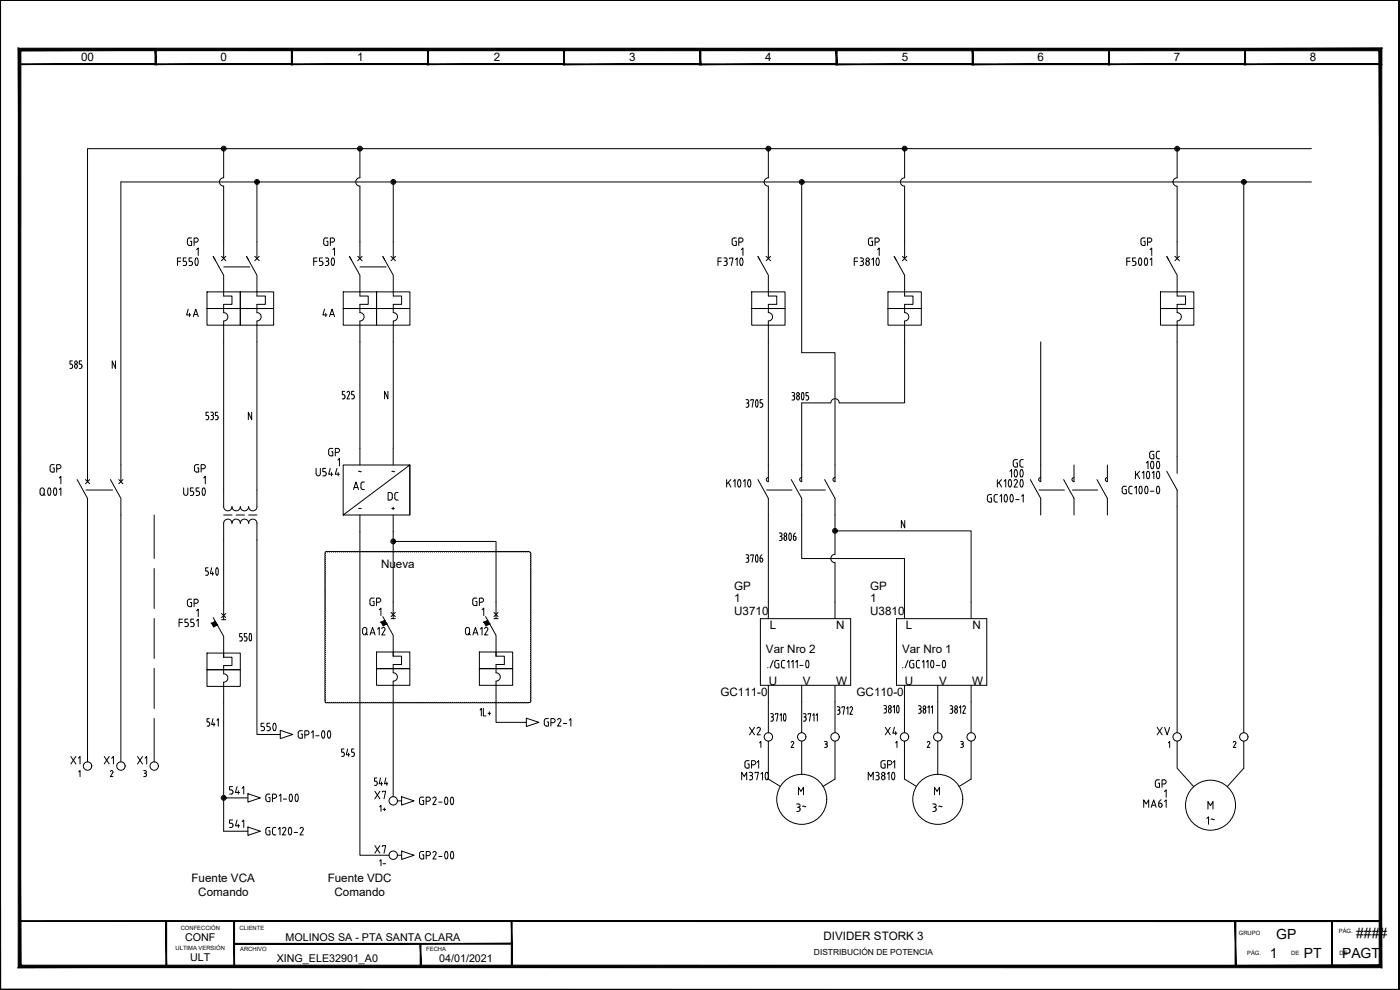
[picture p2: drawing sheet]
<svg xmlns="http://www.w3.org/2000/svg" width="420mm" height="297mm" viewBox="0 0 420 297" stroke-linecap="round" stroke-linejoin="round" font-family="sans-serif">
<g fill="none" stroke="#000" stroke-width=".3">
<path d="M0 .1v296.9h420M67.1 44.6v8.7a1.26 1.26 0 0 0-1.2 1.3 1.26 1.26 0 0 0 1.2 1.2M67.1 55.9v21.7M77.1 54.6v23M108 44.6v8.7a1.26 1.26 0 0 0-1.2 1.3 1.26 1.26 0 0 0 1.2 1.2M108 55.9v21.7M118 54.6v23M230.6 44.6v8.7M230.6 55.9v21.7M230.6 53.3a1.26 1.26 0 0 0-1.3 1.3 1.26 1.26 0 0 0 1.3 1.3M240.6 54.6v51.2h10v38.7a.62 .62 0 0 1-.6-.6 .62 .62 0 0 1 .6-.6M271.5 44.6v8.7"/>
<path d="M271.5 55.9v21.7M271.5 53.3a1.26 1.26 0 0 0-1.3 1.3 1.26 1.26 0 0 0 1.3 1.3M353.3 44.6v8.7a1.26 1.26 0 0 0-1.3 1.3 1.26 1.26 0 0 0 1.3 1.3v21.7M373.3 54.6v165.3M393.6 44.6h-367.3v99.9M393.6 54.6h-357.3v89.9M64 76.9l3.1 5.7v6.2h2.5v2.5h-2.5v2.5a1.26 1.26 0 0 1 1.3 1.3 1.26 1.26 0 0 1-1.3 1.2v50.7M66.5 76.9l1.3 1.3M67.8 76.9l-1.3 1.3M74.6 78l-.6-1.1 3.1 5.7v6.2h2.5v2.5h-2.5v2.5a1.26 1.26 0 0 1 1.3 1.3 1.26 1.26 0 0 1-1.3 1.2v55.7a1.26 1.26 0 0 1-1.2 1.3 1.26 1.26 0 0 1-1.3-1.3M76.5 76.9l1.3 1.3M77.8 76.9l-1.3 1.3"/>
<path d="M104.9 76.9l3.1 5.7v6.2h2.5v2.5h-2.5v2.5a1.26 1.26 0 0 1 1.3 1.3 1.26 1.26 0 0 1-1.3 1.2v43.2M107.4 76.9l1.3 1.3M108.7 76.9l-1.3 1.3M115.5 78l-.6-1.1 3.1 5.7v6.2h2.5v2.5h-2.5v2.5a1.26 1.26 0 0 1 1.3 1.3 1.26 1.26 0 0 1-1.3 1.2v43.2M117.3 76.9l1.4 1.3M118.7 76.9l-1.4 1.3M215.5 78.4h1M216.5 77.4h-1v2.3M217.2 77.4h.5a.5 .5 0 0 1 .5 .5 .5 .5 0 0 1-.5 .5M217.2 79.7h.5M217.5 78.4h.2M217.7 78.4l.5 .5"/>
<path d="M218.2 78.9v.5l-.5 .2M219 77.6v-.2h1l-.5 2.3M220.7 77.9l.5-.5v2.3M222.2 77.5l.2-.1a1.31 1.31 0 0 1 .2 2.2 1.29 1.29 0 0 1-.4-2.1zM222.5 74.9l.5-.5v2.3M228.1 78l-.6-1.1 3.1 5.7v6.2h2.5v2.5h-2.5v2.5M229.9 76.9l1.4 1.3M231.3 76.9l-1.4 1.3M256.4 78.4h1M257.4 77.4h-1v2.3M258.1 77.4h.5a.5 .5 0 0 1 .5 .5 .5 .5 0 0 1-.5 .5M258.1 79.7h.5"/>
<path d="M258.4 78.4h.2M258.6 78.4l.5 .5M259.1 78.9v.5l-.5 .2M259.9 78.9a.54 .54 0 0 0 .5 .7 .54 .54 0 0 0 .5-.7M259.9 78.9a.5 .5 0 0 1 .5-.5 .5 .5 0 0 1 .5 .5M261.6 77.9l.5-.5v2.3M263.1 77.5l.1-.1a1.31 1.31 0 0 1 .3 2.2 1.29 1.29 0 0 1-.4-2.1zM263.4 74.9l.5-.5v2.3M269 78l-.6-1.1 3.1 5.7v6.2h2.5v2.5h-2.5v2.5M270.8 76.9l1.4 1.3M272.2 76.9l-1.4 1.3M338.2 78.4h1"/>
<path d="M339.2 77.4h-1v2.3M339.9 79.7h.5M340.8 77.4h-.9v1l.8 .1 .2 .4M340.9 78.9l-.1 .5-.4 .2M341.9 77.5l.1-.1a1.31 1.31 0 0 1 .3 2.2 1.29 1.29 0 0 1-.4-2.1zM343.7 77.5l.1-.1a1.31 1.31 0 0 1 .3 2.2 1.29 1.29 0 0 1-.4-2.1zM345.2 77.9l.5-.5v2.3M345.2 74.9l.5-.5v2.3M350.8 78l-.6-1.1 3.1 5.7v6.2h2.5v2.5h-2.5v2.5a1.26 1.26 0 0 1 1.2 1.3 1.26 1.26 0 0 1-1.2 1.2v40.7M352.6 76.9l1.3 1.3M353.9 76.9l-1.3 1.3M0 80.4h.1"/>
<path d="M62.1 92.6h10v5h-10zM62.1 87.6h10v5h-10zM67.1 80.1h7.9M72.1 92.6h10v5h-10zM72.1 87.6h10v5h-10zM103 92.6h10v5h-10zM103 87.6h10v5h-10zM108 80.1h7.9M113 92.6h10v5h-10zM113 87.6h10v5h-10zM225.6 92.6h10v5h-10zM225.6 87.6h10v5h-10z"/>
<path d="M230.6 96.3v48.2M230.6 93.8a1.26 1.26 0 0 1 1.3 1.3 1.26 1.26 0 0 1-1.3 1.2M266.5 92.6h10v5h-10zM266.5 87.6h10v5h-10zM271.5 96.3v24.6h-19.6a1.27 1.27 0 0 0-1.3-1.3 1.27 1.27 0 0 0-1.3 1.3h-8.7v23.6a.62 .62 0 0 1-.6-.6 .62 .62 0 0 1 .6-.6M271.5 93.8a1.26 1.26 0 0 1 1.3 1.3 1.26 1.26 0 0 1-1.3 1.2M348.3 92.6h10v5h-10zM348.3 87.6h10v5h-10zM21.7 108.3h-.7v1h.6l.2 .7M21.8 110l-.2 .5h-.6M22.4 109.8v.2M22.4 109.8l.4-.5 .3 .2 .1 .5"/>
<path d="M22.4 110l.4 .5 .4-.5M23.8 110.5h.4M24.2 109.3l.3 .2 .1 .5M24.5 108.3h-.7v1h.4M24.6 110l-.4 .5M34.7 108.3v2.2l-1-2.2v2.2M102.7 119.7h.4M103.1 118.4l.4 .3v.5l-.4 .5M103.4 117.4h-.7v1h.4M104.1 117.8a.44 .44 0 0 1 .7-.3 .44 .44 0 0 1 .1 .7l-.8 1.5h.8M105.9 118.4l.4 .3v.7l-.8 .3M106.2 117.4h-.7v1h.4"/>
<path d="M116.4 117.4v2.3l-1-2.3v2.3M223.9 119.9l.8 .3v.5l-.4 .2M227 119.9a1.46 1.46 0 0 1 .2 2.2 1.44 1.44 0 0 1-.2-2.2zM228.8 119.9h-.7v1l.6 .1 .2 .4-.2 .7-.6 .1M237.7 117.8l.7 .2v.5l-.3 .3M237.9 118.8h.2M238.1 118.8l.4 .4M238.5 119.3l-.1 .5-.3 .2M239.1 119.3v.2M239.1 119.2l.4-.4 .4 .4M239.9 119.3l-.1 .5-.3 .2-.4-.5M240.8 117.8a1.42 1.42 0 0 1 .2 2.2 1.44 1.44 0 0 1-.2-2.2z"/>
<path d="M242.3 118.8l.4 .4M242.6 117.8h-.7v1h.4M242.7 119.3v.2M242.7 119.5l-.4 .5M312.3 102.6v36.9M61.8 125.9h.4M62.2 124.7l.4 .2v.5M62.5 123.7h-.7v1h.4M62.6 125.4l-.4 .5M63.2 123.7l.8 .2v.5l-.3 .3 .4 .5M63.4 124.7h.2M64 125.2v.2"/>
<path d="M64.1 125.4l-.2 .4-.7 .1M65.1 124.7l.3 .2v.5M65.3 123.7h-.7v1h.4M65.4 125.4l-.1 .4-.7 .1M75.5 123.7v2.2l-1-2.2v2.2M101.4 138l.5-.5v2.3M224.1 120.9h.2M224.3 120.9l.4 .3v.7l-.8 .3M225.3 120.2v-.3h.8l-.4 2.3M237.7 120h.4M241.9 120h.4M322.3 139.5v5a.62 .62 0 0 1-.6-.6 .62 .62 0 0 1 .6-.6"/>
<path d="M332.3 139.5v5a.62 .62 0 0 1-.6-.6 .62 .62 0 0 1 .6-.6M0 147h.1M12 147v1M12 147a.62 .62 0 0 1 .7-.6 .62 .62 0 0 1 .6 .6v1a.61 .61 0 0 1-.6 .6 .61 .61 0 0 1-.7-.6M12.9 148.2l.6 .5M14.5 146.5l.1-.1a1.29 1.29 0 0 1 .3 2.2 1.32 1.32 0 0 1-.4-2.1zM16.3 146.5l.1-.1a1.29 1.29 0 0 1 .3 2.2 1.32 1.32 0 0 1-.4-2.1zM17.8 143.4l.5-.5v2.2M17.8 146.9l.5-.5v2.3M23.2 143.9l3.1 5.6v79.1M25.7 143.9l1.2 1.2M25.8 147h8"/>
<path d="M26.9 143.9l-1.2 1.2M33.1 143.9l3.2 5.6v79.1M35.6 143.9l1.3 1.2M36.9 143.9l-1.3 1.2M46.3 154.5v13.1M67.1 152a1.25 1.25 0 0 0 1.3 1.3 1.25 1.25 0 0 0 1.2-1.3 1.25 1.25 0 0 0 1.3 1.3 1.25 1.25 0 0 0 1.2-1.3 1.26 1.26 0 0 0 1.3 1.3 1.26 1.26 0 0 0 1.2-1.3M67.1 154.5h2.5M70.9 154.5h2.5M74.6 157a1.26 1.26 0 0 1 1.3-1.2 1.26 1.26 0 0 1 1.2 1.2v63.4h7M74.6 154.5h2.5M74.6 157a1.25 1.25 0 0 0-1.2-1.2 1.25 1.25 0 0 0-1.3 1.2 1.26 1.26 0 0 0-1.2-1.2 1.26 1.26 0 0 0-1.3 1.2 1.25 1.25 0 0 0-1.2-1.2 1.25 1.25 0 0 0-1.3 1.2v28.9M103 154.5v-15h20v15h-20l20-15v15"/>
<path d="M108 154.5v102.1h8.8M117.6 141.5h.4M118 154.5v31.1M118 141.5h.4M218.1 143.9v2.2M218.6 144.7l.8 1.4M219.3 143.9l-1.2 1.4M220.1 144.4l.5-.5v2.2M221.6 144h.5M221.6 144a1.32 1.32 0 0 0 .4 2.1l.3-.9-.2-1.2M223.1 144.4l.5-.5v2.2M224.6 144h.5"/>
<path d="M224.6 144a1.32 1.32 0 0 0 .4 2.1l.4-.9-.3-1.2M227.5 143.9l3.1 5.6v36.1M230.1 147h7.6M230.6 143.3a.62 .62 0 0 0-.6 .6 .62 .62 0 0 0 .6 .6M233.9 159.9l.7 .3v.5l-.3 .2M237.5 143.9l3.1 5.6v18.1h30.8v18M238.7 159.9l-.4 .4-.2 .6M240.1 147h7.6M247.5 143.9l3.1 5.6v16.8a1.26 1.26 0 0 0-1.3 1.3 1.26 1.26 0 0 0 1.3 1.2M250.6 159.3h40.8v26.3M271.5 156.2v2.2l-1-2.2v2.2M297.6 148.4h-.9l-.4 .6 .2 1.4 1.1 .3v-1.3h-.4"/>
<path d="M299.3 148.4l-.7 .1-.3 .5 .1 1.4 .9 .3M300.1 148.9l.5-.5v2.3M301.6 148.5h.5M301.6 148.5a1.29 1.29 0 0 0 .4 2.1l.3-.9-.2-1.2M303.4 148.5h.5M303.4 148.5a1.29 1.29 0 0 0 .3 2.1l.4-.9-.2-1.2M304.8 149.9h1M306.6 148.9l.5-.5v2.3M309.2 143.9l3.1 5.6v5M311.8 147h7.6M319.2 143.9l3.1 5.6v5M321.8 147h7.6"/>
<path d="M329.2 143.9l3.1 5.6v5M337.4 145.9h.6M337.4 145.9l-.4 .2-.2 .4v1.3l.6 .3M337.7 146.9h.3v1.3h-.6M338.8 146.5v1.1M338.8 147.6l.6 .5M339.3 145.9h.5M339.3 148.2h.5M339.4 145.9l-.6 .5M340.5 146.4l.5-.5v2.3M342.1 146l.1-.1a1.31 1.31 0 0 1 .2 2.2 1.29 1.29 0 0 1-.3-2.1zM343.8 146l.1-.1a1.31 1.31 0 0 1 .3 2.2 1.29 1.29 0 0 1-.4-2.1z"/>
<path d="M345.3 147.4h1M347.3 146l.1-.1a1.31 1.31 0 0 1 .3 2.2 1.29 1.29 0 0 1-.4-2.1zM350.2 141.4l3.1 5.6v72.9M46.3 170.6v12M97.7 166.1l-.2 .3 .2 .9M97.7 167.4l-.2 .3 .2 .3M97.7 167.9l-.2 .4 .2 .3-.2 .3 .2 .3-.2 .3 .2 .3-.2 .3 .2 .3-.2 .3 .2 .3-.2 .3 .2 .3-.2 5.7 .2 .3M97.7 177.6l-.2 .3 .2 .3M97.7 178.2l-.2 .3 .2 .3M97.7 178.8l-.2 .3 .2 .3-.2 .3 .2 .3-.2 .4 .2 .3-.2 .3 .2 .3-.2 .3 .2 .3-.2 .3 .2 .3-.2 .3 .2 .3-.2 .3 .2 .3-.2 .3 .2 .3-.2 .3 .2 .3-.2 .3 .2 .3-.2 .3 .2 .3-.2 .3 .2 .3-.2 .3 .2 .3-.2 .3 .2 .3-.2 .3 .2 .3-.2 .3 .2 .3-.2 .3 .2 .3-.2 5.8 .2 .3-.2 .3 .2 .3M97.7 165.6l-.1 .5M97.7 165.6l.3-.2 .3 .2"/>
<path d="M98.3 165.6l.3-.2 .3 .2 .3-.2 .3 .2 .3-.2 .3 .2 5.8-.2 .3 .2 .3-.2 .3 .2M106.8 165.6l.3-.2 .3 .2M107.4 165.6l.3-.2 .3 .2M108 165.6l.3-.2 .3 .2M108.6 165.6l.3-.2 .3 .2 .3-.2 .3 .2 .3-.2 .3 .2 .3-.2 .3 .2 .3-.2 .3 .2 .3-.2 .3 .2 .3-.2 .3 .2 .3-.2 .4 .2 .3-.2 .2 .2 .4-.2 .3 .2 .3-.2 .3 .2 .3-.2 .3 .2 .3-.2 .3 .2 .3-.2 .3 .2 .3-.2 .3 .2 .3-.2 .3 .2 .3-.2 .3 .2 .3-.2 .3 .2 .3-.2 .3 .2 5.7-.2 .4 .2 .3-.2 .3 .2M118 162.5h30.9v23.1M126.7 165.6l.4-.2 .3 .2M127.4 165.6l.3-.2 .3 .2M128 165.6l.3-.2 .3 .2 .3-.2 .3 .2 .3-.2 .3 .2 .3-.2 .3 .2 .3-.2 .3 .2 .3-.2 5.7 .2 .3-.2 .3 .2M137.6 165.6l.3-.2 .3 .2M138.2 165.6l.3-.2 .4 .2 .3-.2 .2 .2 .4-.2 .3 .2 .3-.2 .3 .2 .3-.2 5.7 .2 .3-.2 .3 .2M147.3 165.6l.3-.2 .3 .2"/>
<path d="M147.9 165.6l.3-.2 .3 .2 .3-.2 .3 .2 .3-.2 .3 .2 .3-.2 5.8 .2 .3-.2 .3 .2M156.4 165.6l.3-.2 .9 .2M157.6 165.6l.3-.2 .3 .2M158.2 165.6l.5-.1a.85 .85 0 0 1 .6 1.1l-.1 1.7M159.2 178.5l.1 .3-.1 .3 .1 .3-.1 .3 .1 .3-.1 .4 .1 .3-.1 .2 .1 .3-.1 5.8 .1 .3-.1 .3M159.2 177.9l.1 .3-.1 .3M159.2 169.4l.1 .4-.1 .3 .1 .3-.1 .3 .1 .3-.1 .3 .1 .3-.1 5.7 .1 .3-.1 .3M159.2 168.9l.1 .3-.1 .3M159.2 168.2l.1 .3-.1 .4M223.9 166.5h.4M223.9 168.7h.4M224.1 167.5h.2"/>
<path d="M224.3 166.4l.4 .5-.4 .5M224.3 167.4l.4 .3v.5l-.4 .5M225.3 166.7v-.2h.8l-.4 2.2M227 166.5a1.46 1.46 0 0 1 .2 2.2 1.44 1.44 0 0 1-.2-2.2zM228.1 167.5l.1 .9a.53 .53 0 0 0 .7-.1 .53 .53 0 0 0-.1-.7l-.3-.1M228.1 167.5h.4M228.7 166.4l-.4 .4-.2 .6M233.9 162.2h.4M234.1 160.9h.2M234.3 160.9l.4 .5M234.7 161.4l-.1 .5-.3 .3M235.3 161.4l.1 .5 .3 .3 .3-.3 .1-.5"/>
<path d="M235.3 161.4l.4-.5 .4 .5M236.9 160h.1a1.44 1.44 0 0 1 .2 2.1 1.45 1.45 0 0 1-.3-2.1zM238.1 160.9l.2 1.2h.4l.2-.7M238.1 160.9h.6l.2 .5M250.6 168.9v16.7M46.3 185.6v12M59 183.3l.5-.5v2.2M62.1 195.9h10v5h-10zM64 185.3l3.1 5.6v6.3M66.5 184.1l1.3 1.2M66.5 185.9h1.3M67.1 197.2h2.5v2.5h-2.5v2.5a1.26 1.26 0 0 1 1.3 1.2 1.26 1.26 0 0 1-1.3 1.3v44.7"/>
<path d="M67.1 195.9v1.3M67.8 184.1l-1.3 1.2M97.7 196.4l-.2 .3 .2 .3M97.7 197l-.2 .3 .2 .3M97.7 197.6l-.2 .3 .2 .3M97.7 198.2l-.2 .3 .2 .3M97.7 198.8l-.2 .3 .2 .3-.2 .3 .2 .3-.2 .3 .2 .3-.2 .3 .2 .3-.2 5.8 .2 .3M113 195.6h10v5h-10zM114.9 185l3.1 5.6v6.3M117.4 183.8l1.2 1.2M117.4 185.6h1.2M118 196.9h2.5v2.5h-2.5v2.5"/>
<path d="M118 195.6v1.3M118.6 183.8l-1.2 1.2M143.9 195.6h10v5h-10zM145.7 185l3.2 5.6v6.3M148.2 185.6h1.3M148.2 183.8l1.3 1.2M148.9 196.9h2.5v2.5h-2.5v2.5M148.9 195.6v1.3M149.5 183.8l-1.3 1.2M159.2 199.1l.1 .3-.1 .3 .1 .3-.1 .3 .1 .3-.1 .3 .1 .3-.1 .3 .1 .3-.1 .3 .1 .3-.1 .3 .1 .3-.1 .3 .1 .3-.1 .3 .1 5.8-.1 .3a.58 .58 0 0 1 0 .6 .58 .58 0 0 1-.6 .2l-.5-.1M159.2 198.5l.1 .3-.1 .3M159.2 197.9l.1 .3-.1 .3"/>
<path d="M159.2 188.2l.1 .3-.1 .3 .1 .3-.1 .3 .1 .3-.1 .3 .1 .3-.1 .3 .1 .3-.1 .3 .1 5.8-.1 .3 .1 .3-.1 .3M159.2 187.6l.1 .3-.1 .3M234.5 199.8l.3 .5 .7 .1M235.5 198.1l-.9 .3-.1 1.4M236.3 198.6l.5-.5v2.3M237.5 198.6l.5-.5v2.3M238.8 198.6l.5-.5v2.3M240 199.7h1M242 198.3l.1-.1a1.31 1.31 0 0 1 .3 2.1 1.29 1.29 0 0 1-.4-2zM275 199.8l.3 .5 .7 .1M276 198.1l-.9 .3-.1 1.4M276.8 198.6l.5-.5v2.3"/>
<path d="M278 198.6l.5-.5v2.3M279.5 198.3l.1-.1a1.31 1.31 0 0 1 .3 2.1 1.29 1.29 0 0 1-.4-2zM281 199.7h1M283 198.3l.1-.1a1.31 1.31 0 0 1 .3 2.1 1.29 1.29 0 0 1-.4-2zM46.3 200.6v12M46.3 215.6v13M62.1 200.9h10v5h-10zM62.1 217.9h.4M62.5 216.6l.4 .5v.5l-.4 .3M62.8 215.6h-.7v1h.4M63.9 215.6l-.4 1.8h1M64.2 216.9v1"/>
<path d="M65.1 216.1l.4-.5v2.3M90.7 219.3h-.8l-.4 .6M93.5 219.8l.5-.5v2.2M96.8 219.4l.1-.1a1.29 1.29 0 0 1 .2 2.2 1.32 1.32 0 0 1-.3-2.1zM97.6 210.7l.3 .2 .4-.2 .3 .2 .3-.2 .3 .2 .3-.2 .3 .2 .3-.2 .3 .2 .3-.2 5.7 .2 .3-.2 .3 .2 .3-.2M97.6 210.3v.4M97.7 207.3l-.2 .3 .2 .3M97.7 207.9l-.2 .3 .2 2.1M98.5 219.4l.1-.1a1.29 1.29 0 0 1 .3 2.2 1.32 1.32 0 0 1-.4-2.1zM107.3 210.7l.3 .2 .3-.2M107.9 210.7l.3 .2 .3-.2M108.5 210.7l.3 .2 .3-.2 .3 .2 .3-.2 .3 .2 .3-.2 .3 .2 .4-.2 .3 .2 .3-.2 5.7 .2 .3-.2 .3 .2 .3-.2"/>
<path d="M113 200.6h10v5h-10zM118 201.9a1.26 1.26 0 0 1 1.3 1.2 1.26 1.26 0 0 1-1.3 1.3v34.6M118.2 210.7l.3 .2 .3-.2M118.8 210.7l.3 .2 .3-.2 .3 .2 .3-.2 .3 .2 .3-.2 .3 .2 .3-.2 .3 .2 .3-.2 5.8 .2 .3-.2M127.9 210.7l.3 .2 .3-.2M128.5 210.7l.3 .2 .3-.2 .3 .2 .3-.2 .3 .2 .3-.2 .3 .2 5.8-.2 .3 .2 .3-.2M137 210.7l.3 .2 .3-.2M137.6 210.7l.3 .2 .3-.2M138.2 210.7l.3 .2 .9-.2M139.4 210.7l.3 .2 .3-.2 .3 .2 .3-.2 .3 .2 .3-.2 .3 .2 .3-.2 5.7 .2 .3-.2M143.9 200.6h10v5h-10zM144.1 213l.4-.5v2.3"/>
<path d="M145.1 212.5v2.3h.8M146.5 214h.8M146.9 213.6v1M147.8 210.7l.3 .2 .3-.2M148.4 210.7l.3 .2 .4-.2 .3 .2 .3-.2 .3 .2 .3-.2 .3 .2 .3-.2 5.7 .2 .3-.2M148.9 201.9a1.26 1.26 0 0 1 1.2 1.2 1.26 1.26 0 0 1-1.2 1.3v12.3h9.1M156.9 210.7l.3 .2 .3-.2M157.5 210.7l.3 .2 .3-.2M158 215.5l3.7 1.2-3.7 1.3zM228.2 205.6v-20h27.1v20h-27.1M230.6 205.6v5M240.6 205.6v5"/>
<path d="M242.5 214.4v-.3h.8l-.4 2.3M243.9 214.6l.4-.5v2.3M244.9 214.6l.4-.5v2.3M250.6 205.6v14.3M251.3 212.1l.7 .2v.5l-.3 .2M251.3 214.3h.4M251.5 213.1h.2M251.7 213l.4 .5-.1 .6-.3 .2M252.7 212.3v-.2h.8l-.4 2.2M254.1 212.6l.4-.5v2.2M255.1 212.4a.43 .43 0 0 1 .6-.3 .43 .43 0 0 1 .1 .7l-.7 1.5h.8M269 205.6v-20h27.1v20h-27.1"/>
<path d="M271.4 205.6v14.3M276 211.8l.4 .5-.4 .5 .4 .2v.8l-.4 .2M277.2 212.8a.56 .56 0 0 1 .6 .6 .56 .56 0 0 1-.6 .5l-.1-.4zM278.4 212.3l.4-.5v2.2M279.4 212.3l.4-.5v2.2M281.4 205.6v14.3M285.1 211.8h.4M285.1 214h.4M285.3 212.8h.2M285.5 211.8l.4 .5-.4 .5 .4 .2v.8l-.4 .2M286.7 212.8a.56 .56 0 0 1 .6 .6 .56 .56 0 0 1-.6 .5l-.2-.4zM287.9 212.3l.4-.5v2.2"/>
<path d="M288.9 212.1a.43 .43 0 0 1 .7-.3 .43 .43 0 0 1 .1 .7l-.8 1.5h.8M291.4 205.6v14.3M0 229.9h.1M23.6 231.6l.4-.4v1.8M33.8 231.8l-.7 1.2h.8M43.1 233h.4M43.6 232l.3 .4v.4l-.3 .2M74.4 238.2l3.7 1.2-3.7 1.3zM79.8 238.9v1M79.8 239.9l.2 .4 .4 .2M80.6 239.3h.4v1.2h-.6M81 238.3h-.8l-.4 .6"/>
<path d="M81.8 239.5h.6M82.4 239.5a.62 .62 0 0 0 .6-.6 .62 .62 0 0 0-.6-.6h-.6v2.2M83.8 238.8l.5-.5v2.2M85 239.8h1M87 238.4l.1-.1a1.31 1.31 0 0 1 .3 2.2 1.29 1.29 0 0 1-.4-2.1zM88.8 238.4l.1-.1a1.31 1.31 0 0 1 .3 2.2 1.29 1.29 0 0 1-.4-2.1zM90.4 220.2h.3v1.3l-.8-.1-.4-.5M91.5 220.5h.6a.61 .61 0 0 0 .7-.6 .61 .61 0 0 0-.7-.6h-.6v2.2M94.7 220.8h1M103.2 224.7h-.7v1l.6 .1 .2 .6-.2 .5-.6 .1M104.3 224.7l-.4 1.7h1M104.6 226v1"/>
<path d="M106.2 224.7h-.7v1l.6 .1 .2 .4-.2 .7-.6 .1M120.5 239l3.8 1.3-3.8 1.2zM126.5 239.2h.6M126.5 239.1l-.6 .4v1.5l.4 .4h.8v-1.2h-.3M128.5 239.2h-.6v2.2M128.5 239.1a.62 .62 0 0 1 .7 .7 .62 .62 0 0 1-.7 .6h-.6M129.9 239.5a.5 .5 0 0 1 .7-.3 .5 .5 0 0 1 .2 .7M130.8 239.9l-.9 1.5h1M133.7 239.3l.1-.1a1.29 1.29 0 0 1 .2 2.2 1.32 1.32 0 0 1-.3-2.1zM135.4 239.3l.1-.1a1.29 1.29 0 0 1 .3 2.2 1.32 1.32 0 0 1-.4-2.1zM222.6 234v-2.3l.8 1.3 .7-1.3v2.3M224.9 234h.4"/>
<path d="M225.8 233.5l-.4 .5M226.6 232v-.3h1l-.5 2.3M227.9 222.9l.4-.4v1.8M228.3 232.2l.6-.5v2.3M229.9 231.9l.1-.1a1.31 1.31 0 0 1 .3 2.1 1.29 1.29 0 0 1-.4-2zM230.6 222.4v11.4l3.6 2.2M237.4 222.7l.4-.3 .4 .5-.8 1.4h.8M239.6 238.5v-2.3l.8 1.3 .7-1.3v2.3M240.6 222.4v10M247.5 222.5l.7 .2v.4l-.3 .2M247.7 223.3h.2M247.9 223.3l.3 .1v.7l-.7 .2"/>
<path d="M250.6 222.4v11.4l-3.6 2.2M260.6 234v-2.3l.7 1.3 .8-1.3v2.3M262.8 234h.5M263.8 233.5l-.5 .5M264.6 233.5a.5 .5 0 0 0 .5 .5 .5 .5 0 0 0 .5-.5M266.3 232.2l.5-.5v2.3M267.8 231.9a1.29 1.29 0 0 0 .4 2l.4-.8-.3-1.2M268.8 222.9l.4-.4v1.8M271.4 222.4v11.4l3.6 2.2M278.3 222.7l.4-.3 .3 .3v.4l-.7 1.2h.8M280.5 238.5v-2.3l.7 1.3 .8-1.3v2.3M281.4 222.4v10"/>
<path d="M288.3 222.5l.8 .2v.4l-.4 .2M288.5 223.3h.2M288.7 223.3l.4 .1v.7l-.8 .2M291.4 222.4v11.4l-3.6 2.2M350.6 222.9l.4-.4v1.8M353.3 222.4v8.1l5 5.5M370.5 222.4l-.4 .3M370.5 222.5l.4 .4-.8 1.4h.8M373.3 222.4v8.1l-5 5.5M74.4 248.1l3.7 1.3-3.7 1.2zM79.8 248.9v1M80.6 249.3h.4v1.2h-.8l-.4-.6"/>
<path d="M81 248.3h-.8l-.4 .6M81.8 250l.5 .5M82.3 248.3h.5M82.3 250.5h.5M82.3 248.2l-.4 .3-.1 1.5M83.5 248.8l.5-.5v2.2M84.8 248.6a.5 .5 0 0 1 .7-.3 .5 .5 0 0 1 .2 .7l-.9 1.5h1M86.8 248.4l.1-.1a1.27 1.27 0 0 1 .3 2.2 1.32 1.32 0 0 1-.4-2.1zM88.3 249.8h1M90 248.6a.5 .5 0 0 1 .7-.3 .5 .5 0 0 1 .3 .7l-1 1.5h1M119.3 240.3h1.2M119.3 256.6h1.2"/>
<path d="M120.5 255.4l3.8 1.2-3.8 1.3zM126.5 255.5h.7M126.5 255.5l-.4 .2-.2 .4 .1 1.2 .5 .4M126.8 256.5h.4v1.2h-.7M127.9 256.7h.7a.61 .61 0 0 0 .6-.6 .61 .61 0 0 0-.7-.6h-.6v2.2M129.9 255.8a.5 .5 0 0 1 .7-.3 .5 .5 0 0 1 .2 .7l-.9 1.5h1M131.6 240.7h1.1M131.7 257h1M133.7 255.6l.1-.1a1.31 1.31 0 0 1 .3 2.2 1.29 1.29 0 0 1-.4-2.1zM135.9 255.6l.3 .8-.3 1.2M135.9 255.6l-.1-.1a1.31 1.31 0 0 0-.3 2.2l.4-.1M362.5 242.7v-2.2l.8 1.2 .7-1.2v2.2"/>
<path d="M5.8 276.4h44.1v13.6h-44.1z"/>
<circle cx="67.1" cy="44.6" r=".73"/>
<circle cx="67.1" cy="44.6" r=".46"/>
<circle cx="67.1" cy="44.6" r=".22"/>
<circle cx="77.1" cy="54.6" r=".73"/>
<circle cx="77.1" cy="54.6" r=".46"/>
<circle cx="77.1" cy="54.6" r=".22"/>
<circle cx="108" cy="44.6" r=".73"/>
<circle cx="108" cy="44.6" r=".46"/>
<circle cx="108" cy="44.6" r=".22"/>
<circle cx="118" cy="54.6" r=".73"/>
<circle cx="118" cy="54.6" r=".46"/>
<circle cx="118" cy="54.6" r=".22"/>
<circle cx="230.6" cy="44.6" r=".73"/>
<circle cx="230.6" cy="44.6" r=".46"/>
<circle cx="230.6" cy="44.6" r=".22"/>
<circle cx="240.6" cy="54.6" r=".73"/>
<circle cx="240.6" cy="54.6" r=".46"/>
<circle cx="240.6" cy="54.6" r=".22"/>
<circle cx="271.5" cy="44.6" r=".73"/>
<circle cx="271.5" cy="44.6" r=".46"/>
<circle cx="271.5" cy="44.6" r=".22"/>
<circle cx="353.3" cy="44.6" r=".73"/>
<circle cx="353.3" cy="44.6" r=".46"/>
<circle cx="353.3" cy="44.6" r=".22"/>
<circle cx="373.3" cy="54.6" r=".73"/>
<circle cx="373.3" cy="54.6" r=".46"/>
<circle cx="373.3" cy="54.6" r=".22"/>
<circle cx="260.4" cy="77.9" r=".5"/>
<circle cx="22.7" cy="108.8" r=".45"/>
<circle cx="239.4" cy="118.3" r=".45"/>
<circle cx="250.6" cy="159.3" r=".73"/>
<circle cx="250.6" cy="159.3" r=".46"/>
<circle cx="250.6" cy="159.3" r=".22"/>
<circle cx="118" cy="162.5" r=".73"/>
<circle cx="118" cy="162.5" r=".46"/>
<circle cx="118" cy="162.5" r=".22"/>
<circle cx="235.6" cy="160.4" r=".45"/>
<circle cx="277.4" cy="212.3" r=".45"/>
<circle cx="286.9" cy="212.3" r=".45"/>
<circle cx="26.3" cy="229.8" r="1.26"/>
<circle cx="36.3" cy="229.8" r="1.26"/>
<circle cx="46.3" cy="229.8" r="1.26"/>
<circle cx="230.6" cy="221.1" r="1.26"/>
<circle cx="240.6" cy="239.8" r="7.5"/>
<circle cx="240.6" cy="221.1" r="1.26"/>
<circle cx="250.6" cy="221.1" r="1.26"/>
<circle cx="271.5" cy="221.1" r="1.26"/>
<circle cx="281.4" cy="239.8" r="7.5"/>
<circle cx="281.4" cy="221.1" r="1.26"/>
<circle cx="291.5" cy="221.1" r="1.26"/>
<circle cx="353.3" cy="221.1" r="1.26"/>
<circle cx="373.3" cy="221.1" r="1.26"/>
<circle cx="118" cy="256.6" r="1.26"/>
<circle cx="118" cy="240.3" r="1.26"/>
<circle cx="363.3" cy="241.6" r="7.5"/>
</g>
<g fill="#000" stroke="#000" stroke-width=".3">
<path d="M0 .1h419.9zM0 .1h419.9z"/>
<path d="M5.7 19.4h41.1l-.2-.3zM5.9 19.1h40.7l-40.9 .3zM5.7 14.7v4.7l.2-.3zM5.7 14.7l.2 .3v4.1zM5.7 14.7l.2 .3 40.9-.3zM5.9 15l40.9-.3-.2 .3zM46.8 14.7l-.2 .3 .2 4.4zM46.6 15l.2 4.4-.2-.3z"/>
<path d="M46.6 19.4h41.1l-.2-.3zM46.6 19.4l.2-.3h40.7zM46.6 14.7v4.7l.2-.3zM46.6 14.7l.2 .3v4.1zM46.6 14.7l.2 .3 40.9-.3zM46.8 15l40.9-.3-.2 .3zM87.7 14.7l-.2 .3 .2 4.4zM87.5 15l.2 4.4-.2-.3z"/>
<path d="M87.5 19.4h41.1l-.2-.3zM87.7 19.1h40.7l-40.9 .3zM87.5 14.7v4.7l.2-.3zM87.5 14.7l.2 .3v4.1zM87.5 14.7l.2 .3 40.9-.3zM87.7 15l40.9-.3-.2 .3zM128.6 14.7l-.2 .3 .2 4.4zM128.4 15l.2 4.4-.2-.3z"/>
<path d="M128.3 19.4h41.1l-.2-.3zM128.5 19.1h40.7l-40.9 .3zM128.3 14.7v4.7l.2-.3zM128.3 14.7l.2 .3v4.1zM128.3 14.7l.2 .3 40.9-.3zM128.5 15l40.9-.3-.2 .3zM169.4 14.7l-.2 .3 .2 4.4zM169.2 15l.2 4.4-.2-.3z"/>
<path d="M169.2 19.4h41.1l-.2-.2zM169.2 19.4l.2-.2h40.7zM169.2 14.7v4.7l.2-.2zM169.2 14.7l.2 .3v4.2zM169.2 14.7l.2 .3 40.9-.3zM169.4 15l40.9-.3-.2 .3zM210.3 14.7l-.2 .3 .2 4.4zM210.1 15l.2 4.4-.2-.2z"/>
<path d="M210 19.4h41.2l-.3-.2zM210.3 19.2h40.6l-40.9 .2zM210 14.7v4.7l.3-.2zM210 14.7l.3 .3v4.2zM210 14.7l.3 .3 40.9-.3zM210.3 15l40.9-.3-.3 .3zM251.2 14.7l-.3 .3 .3 4.4zM250.9 15l.3 4.4-.3-.2z"/>
<path d="M250.9 19.4h41.2l-.3-.2zM250.9 19.4l.3-.2h40.6zM250.9 14.7v4.7l.3-.2zM250.9 14.7l.3 .3v4.2zM250.9 14.7l.3 .3 40.9-.3zM251.2 15l40.9-.3-.3 .3zM292.1 14.7l-.3 .3 .3 4.4zM291.8 15l.3 4.4-.3-.2z"/>
<path d="M291.8 19.4h41.1l-.2-.2zM291.8 19.4l.2-.2h40.7zM291.8 14.7v4.7l.2-.2zM291.8 14.7l.2 .3v4.2zM291.8 14.7l.2 .3 40.9-.3zM292 15l40.9-.3-.2 .3zM332.9 14.7l-.2 .3 .2 4.4zM332.7 15l.2 4.4-.2-.2z"/>
<path d="M332.7 19.4h41.1l-.2-.3zM332.9 19.1h40.7l-40.9 .3zM332.7 14.7v4.7l.2-.3zM332.7 14.7l.2 .3v4.1zM332.7 14.7l.2 .3 40.9-.3zM332.9 15l40.9-.3-.2 .3zM373.8 14.7l-.2 .3 .2 4.4zM373.6 15l.2 4.4-.2-.3z"/>
<path d="M373.5 19.4h41.1l-.2-.3zM373.5 19.4l.2-.3h40.7zM373.5 14.7v4.7l.2-.3zM373.5 14.7l.2 .3v4.1zM373.5 14.7l.2 .3 40.9-.3zM373.7 15l40.9-.3-.2 .3zM414.6 14.7l-.2 .3 .2 4.4zM414.4 15l.2 4.4-.2-.3z"/>
<path d="M419.9 .1v296.7zM419.9 .1l.1 296.8zM419.9 .1l.1 296.8z"/>
<path d="M63.5 187l1.1-.6 .6 1.1zM63.5 187l.6 1.1 1.1-.6z"/>
<path d="M5.8 276.3v.2l408.5-.2zM5.8 276.5l408.5-.2v.2z"/>
<path d="M0 .1v296.9l.2-.2zM0 .1h.2v296.7z"/>
<path d="M5.5 290.3l408.4-.7h-407.7zM5.5 290.3l408.4-.7 .8 .8zM413.9 15.2v274.4l.8 .8zM413.9 15.2l.8-.7v275.9zM6.3 15.2h407.6l.8-.7zM5.5 14.5h409.2l-408.4 .7zM5.5 14.5l.7 275.1 .1-274.4zM5.5 14.5l.7 275.1-.7 .7z"/>
<path d="M49.8 276.4v13.6h.2zM49.8 276.4h.2v13.6z"/>
<path d="M70.2 276.4v13.6h.2zM70.2 276.4h.2v13.6z"/>
<path d="M70.3 283v.3l83.3-.3zM70.3 283.3l83.3-.3v.3z"/>
<path d="M126.1 283.2v6.8h.2zM126.1 283.2h.2v6.8z"/>
<path d="M153.5 276.4v13.7h.2zM153.5 276.4h.2v13.7z"/>
<path d="M370.7 276.4v13.6h.2zM370.7 276.4h.2v13.6z"/>
<path d="M399.7 276.4v13.6h.2zM399.7 276.4h.2v13.6z"/>
<path d="M.2 296.8l419.8 .1zM.2 296.8l419.8 .1-420 .1zM0 297l420-.1zM0 297h420z"/>
</g>
<g font-size="7.9">
<text x="51.9" y="81.8">F550</text>
<text x="92.8" y="81.8">F530</text>
<text x="340.8" y="142.9">100</text>
<text x="299.9" y="145.3">100</text>
<text x="54" y="151">U550</text>
<text x="77.3" y="221.5">550</text>
</g>
<g font-size="6.6">
<text x="60.3" y="174.3">540</text>
<text x="70.6" y="194">550</text>
<text x="263.9" y="215.5">3810</text>
<text x="230" y="218">3710</text>
</g>
<g font-size="5.7">
<text x="54.7" y="96.3">4A</text>
<text x="95.6" y="96.3">4A</text>
<text x="302.7" y="141.5">GC</text>
<text x="344" y="139">GC</text>
<text x="104.8" y="148.2">AC</text>
<text x="115" y="151.3">DC</text>
<text x="109.7" y="183.1">GP</text>
<text x="140.8" y="183.1">GP</text>
<text x="107.6" y="191.9">QA12</text>
<text x="138.3" y="191.9">QA12</text>
<text x="222.2" y="231.8">GP</text>
<text x="263.2" y="231.8">GP</text>
<text x="111.1" y="240.9">X7</text>
<text x="237.8" y="244.8">3~</text>
<text x="278.7" y="244.8">3~</text>
<text x="360.9" y="248.7">1~</text>
</g>
<g font-size="5.3">
<text x="55" y="74.8">GP</text>
<text x="96" y="74.8">GP</text>
<text x="218.4" y="74.8">GP</text>
<text x="259.3" y="74.8">GP</text>
<text x="341.1" y="74.8">GP</text>
<text x="97.4" y="137.9">GP</text>
<text x="13.8" y="142.9">GP</text>
<text x="57.1" y="142.9">GP</text>
<text x="93.5" y="143.9">U544</text>
<text x="55" y="183.1">GP</text>
<text x="52.6" y="189.1">F551</text>
<text x="162.3" y="219.1">GP2-1</text>
<text x="223.7" y="221.5">X2</text>
<text x="264.6" y="221.5">X4</text>
<text x="346.1" y="221.5">XV</text>
<text x="20.1" y="230.4">X1</text>
<text x="30" y="230.4">X1</text>
<text x="40.2" y="230.4">X1</text>
<text x="67.7" y="239.5">541</text>
<text x="111.1" y="236.7">544</text>
<text x="345.4" y="237.4">GP</text>
<text x="116.8" y="244.8" transform="rotate(-90 116.8 244.8)">1+</text>
<text x="341.8" y="243.4">MA61</text>
<text x="67.7" y="249.4">541</text>
<text x="111.1" y="257.2">X7</text>
</g>
<text font-size="4.9" x="112.5" y="261.1">1-</text>
<g font-size="4.4">
<text x="232.8" y="201.8" transform="rotate(-90 232.8 201.8)">./</text>
<text x="273.4" y="201.8" transform="rotate(-90 273.4 201.8)">./</text>
</g>
<g font-size="4.2">
<text x="383" y="281.6">GP</text>
<text x="407" y="281.3">####</text>
<text x="381.1" y="287.5">1</text>
<text x="391.3" y="287.5">PT</text>
<text x="402.8" y="287.5">PAGT</text>
</g>
<text font-size="4" x="106.2" y="143.2">~</text>
<g font-size="3.5">
<text x="24.3" y="18.4">00</text>
<text x="66.2" y="18.4">0</text>
<text x="107.2" y="18.4">1</text>
<text x="148.2" y="18.4">2</text>
<text x="188.8" y="18.4">3</text>
<text x="229.7" y="18.4">4</text>
<text x="270.6" y="18.4">5</text>
<text x="311.4" y="18.4">6</text>
<text x="352.3" y="18.4">7</text>
<text x="393.1" y="18.4">8</text>
<text x="116.4" y="154.2">+</text>
<text x="114.4" y="170.4">Nueva</text>
<text x="220.3" y="177">GP</text>
<text x="261.2" y="177">GP</text>
<text x="220.3" y="184.5">U3710</text>
<text x="220.3" y="180.6">1</text>
<text x="261.2" y="184.5">U3810</text>
<text x="261.2" y="180.6">1</text>
<text x="231" y="188.6">L</text>
<text x="251" y="188.6">N</text>
<text x="271.8" y="188.6">L</text>
<text x="291.8" y="188.6">N</text>
<text x="229.9" y="196">Var Nro 2</text>
<text x="270.7" y="196">Var Nro 1</text>
<text x="216.2" y="208.9">GC111-0</text>
<text x="230.7" y="205.5">U</text>
<text x="241" y="205.5">V</text>
<text x="251" y="205.5">W</text>
<text x="257.1" y="208.9">GC110-0</text>
<text x="271.5" y="205.5">U</text>
<text x="281.8" y="205.5">V</text>
<text x="291.8" y="205.5">W</text>
<text x="57.5" y="264.7">Fuente VCA</text>
<text x="59.5" y="269">Comando</text>
<text x="98.3" y="264.7">Fuente VDC</text>
<text x="100.4" y="269">Comando</text>
<text x="247.1" y="282.1">DIVIDER STORK 3</text>
</g>
<g font-size="3.2">
<text x="55.5" y="282.3">CONF</text>
<text x="85.7" y="282.3">MOLINOS SA - PTA SANTA CLARA</text>
<text x="57" y="288.3">ULT</text>
<text x="83" y="288.6">XING_ELE32901_A0</text>
<text x="131.8" y="288.6">04/01/2021</text>
</g>
<text font-size="2.6" x="106.5" y="153.8">-</text>
<text font-size="2.5" x="244.3" y="286.6">DISTRIBUCIÓN DE POTENCIA</text>
<g font-size="1.8">
<text x="54.2" y="279">CONFECCIÓN</text>
<text x="71.9" y="279">CLIENTE</text>
<text x="371.8" y="280.6">GRUPO</text>
<text x="401.8" y="279.8">PÁG.</text>
<text x="52.7" y="285">ULTIMA VERSIÓN</text>
<text x="72.1" y="285.3">ARCHIVO</text>
<text x="127.9" y="285.3">FECHA</text>
<text x="374.3" y="286.6">PÁG.</text>
<text x="387.5" y="286.6">DE</text>
<text x="402" y="286.6">DE</text>
</g>
</svg>
